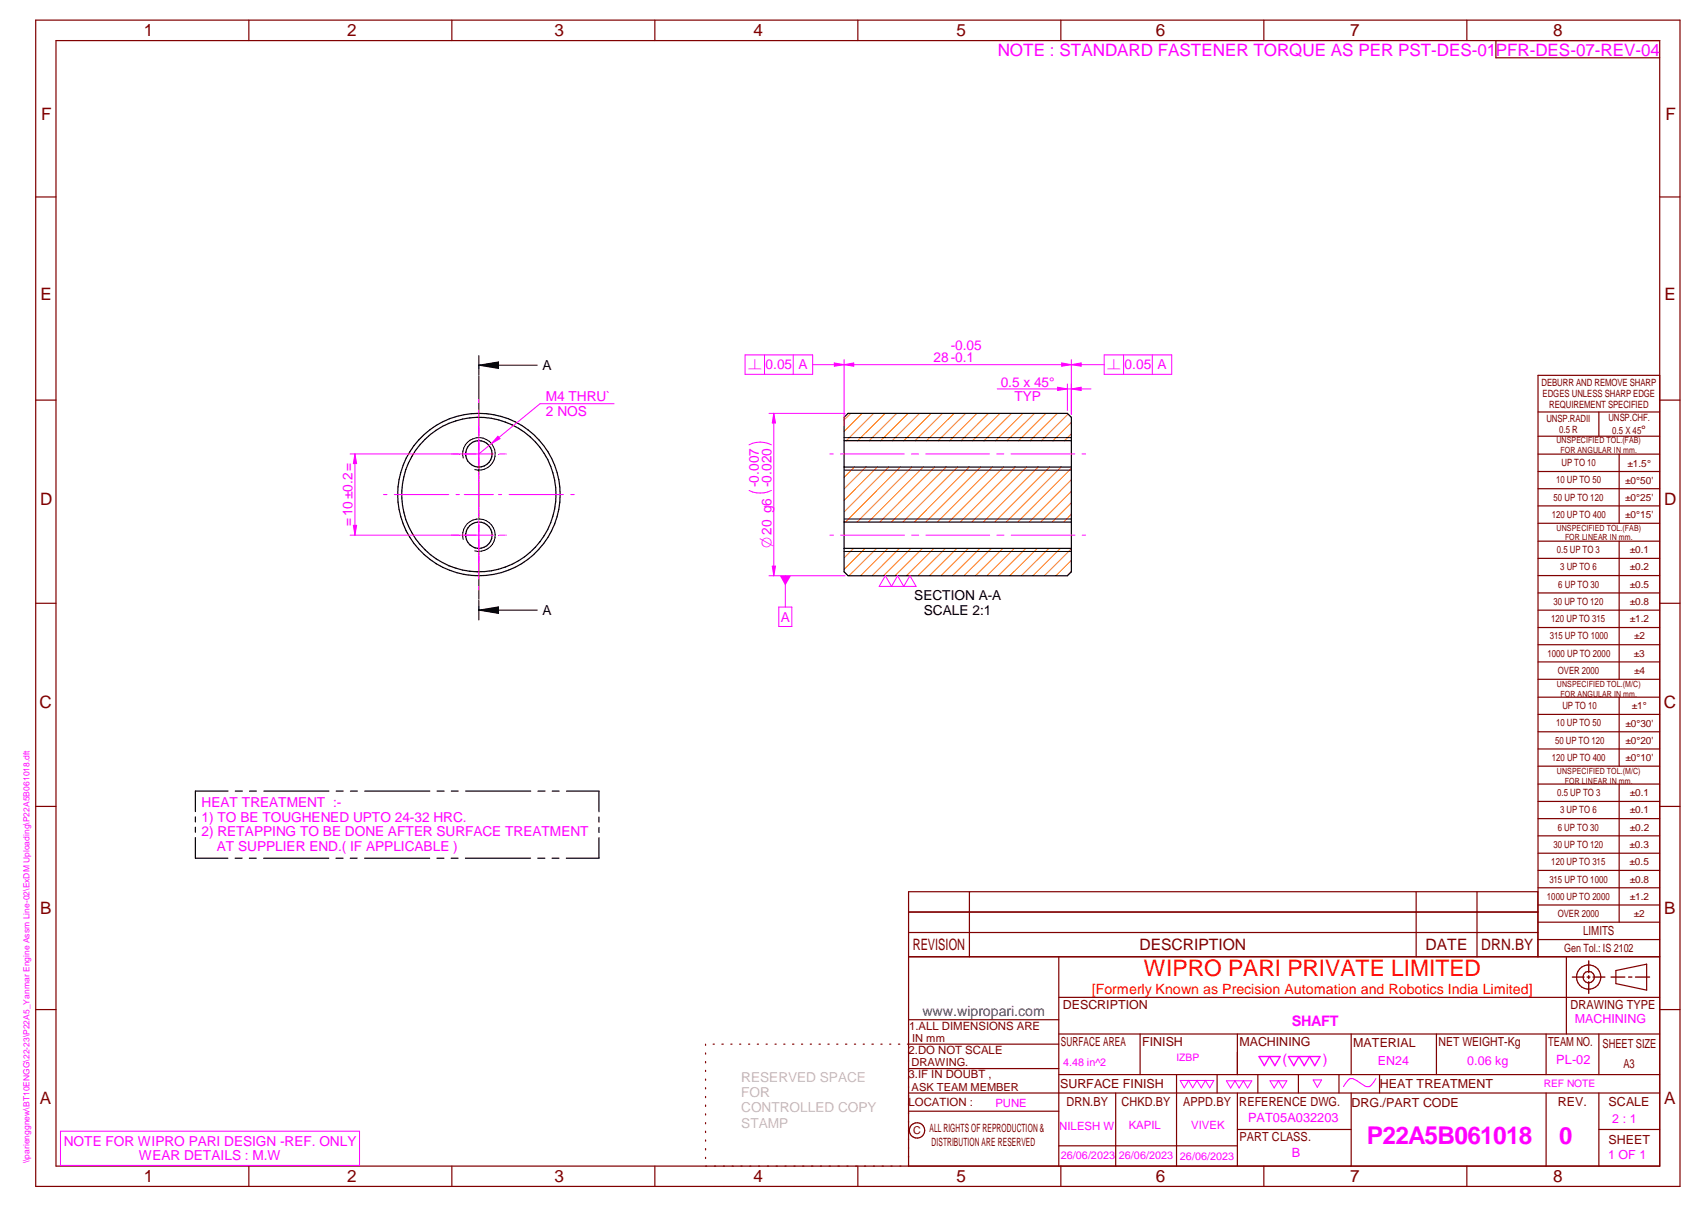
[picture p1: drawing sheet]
<svg xmlns="http://www.w3.org/2000/svg" width="420mm" height="297mm" viewBox="0 0 420 297" stroke-linecap="round" stroke-linejoin="round" font-family="sans-serif">
<g fill="none" stroke="#800000" stroke-width=".3">
<path d="M8.8 5h405v287h-405zM13.8 10h395v277h-395zM61.3 5v5M111.3 5v5M161.3 5v5M211.3 5v5M261.3 5v5M311.3 5v5M361.3 5v5M368.4 10v4.2h40.4M8.8 48.5h5M408.8 48.5h5"/>
<path d="M8.8 98.5h5M408.8 98.5h5M408.8 92.4h-30v143.1M378.8 101.4h30M378.8 107.4h30M378.8 111.8h30M378.8 116h30M393.8 101.4v6M398.8 111.8v17M378.8 120.3h30M378.8 124.5h30M378.8 128.8h30"/>
<path d="M378.8 133.2h30M378.8 137.4h30M398.8 133.2v34M8.8 148.5h5M378.8 141.6h30M378.8 145.9h30M378.8 150.2h30M378.8 154.4h30M378.8 158.7h30M408.8 148.5h5M378.8 162.9h30M378.8 167.2h30"/>
<path d="M378.8 171.6h30M378.8 175.8h30M398.8 171.6v17M8.8 198.5h5M378.8 180.1h30M378.8 184.3h30M378.8 188.6h30M378.8 193h30M378.8 197.2h30M398.8 193v33.9M408.8 198.5h5M238.7 219.5v16"/>
<path d="M348.8 219.5v16M363.8 219.5v16M378.8 201.5h30M378.8 205.7h30M378.8 210h30M378.8 214.2h30M378.8 218.5h30M223.8 235.5h185M223.8 229.5h154.9M223.8 224.5h154.9M260.8 235.5v51.5M378.7 235.5v-16h-154.9v67.5"/>
<path d="M378.8 222.7h30M378.8 226.9h30M378.8 231.2h30M385.8 235.5v19M398 238.8l7.5-1.5v6.4l-7.5-1.6zM8.8 248.5h5M173.8 257v.3M173.8 259.1v.3M175.6 257h.3M177.8 257h.3M180 257h.3M182.1 257h.3"/>
<path d="M184.4 257h.2M186.5 257h.3M188.7 257h.3M190.9 257h.3M193 257h.3M195.2 257h.3M197.4 257h.3M199.5 257h.3M201.7 257h.3M203.9 257h.3M206.1 257h.3M208.2 257h.4"/>
<path d="M210.4 257h.3M212.6 257h.3M214.7 257h.4M216.9 257h.3M219.1 257h.3M221.3 257h.3M223.5 257h37.3M223.8 251h37M260.8 245.4h148M260.8 254.5h148M280.8 254.5v10M304.7 254.5v10"/>
<path d="M332.8 254.5v10M353.8 254.5v10M380.8 254.5v10M393.8 254.5v10M408.8 248.5h5M173.8 261.2v.4M173.8 263.4v.3M173.8 265.6v.3M173.8 267.7v.3M173.8 269.8v.3M173.8 271.9v.4M173.8 274.1v.3"/>
<path d="M173.8 276.3v.3M173.8 278.4v.3M223.8 273.5h37M223.8 269h185M223.8 263h37M260.8 264.5h148M274.8 269v18M289.8 264.5v22.5M299.8 264.5v4.5M304.7 269v18M304.7 278h28.1M309.8 264.5v4.5"/>
<path d="M319.8 264.5v4.5M329.8 264.5v4.5M332.8 269v18M339.8 264.5v4.5M380.8 269v18M393.8 269v18M393.8 278h15M61.3 287v5M111.3 287v5M161.3 287v5M173.8 280.5v.3M173.8 282.7v.3"/>
<path d="M173.8 284.8v.3M211.3 287v5M260.8 282h43.9M261.3 287v5M311.3 287v5M361.3 287v5"/>
<circle cx="391.3" cy="240.5" r="2.99"/>
<circle cx="391.3" cy="240.5" r="1.4"/>
<circle cx="225.9" cy="278.2" r="1.89"/>
</g>
<path d="M391.3 236.5v2.9M387.3 240.5h2.8M390.9 240.5h.7M391.3 240.1v.7M391.3 241.6v2.9M392.3 240.5h3M396.8 240.5h3.4M401.1 240.5h.8M402.8 240.5h3.5" fill="none" stroke="#800000" stroke-width=".34"/>
<path d="M86.2 111.7h31M86.2 131.7h31M87 129.3h.8l-.4 2.4zM14.9 278.4h73.7v8.4h-73.7zM290.6 265.9h8.3l-1 1.8-1-1.8-1 1.8-1.1-1.8-1.1 1.8-1-1.8-1 1.8zM302 266h6.3l-1.1 1.8-1-1.8-1 1.8-1-1.8-1.1 1.8zM312.8 266h4.1l-1 1.8-1-1.8-1.1 1.8zM323.4 265.8h2.1l-1.1 1.8zM338.9 265.4l-.6 .9a1.71 1.71 0 0 1-1.9 1.1l-2.2-1.4a1.61 1.61 0 0 0-2.8 .6l-.5 .8" fill="none" stroke="#f0f" stroke-width=".25"/>
<g fill="none" stroke="#000" stroke-width=".3">
<path d="M207.9 102.7l1-1h54l1 1v38l-1 1h-54l-1-1zM207.9 114.9h56M207.9 108.5h56M207.9 128.5h56M207.9 135h56"/>
<circle cx="117.9" cy="111.7" r="3.2"/>
<circle cx="117.9" cy="131.7" r="3.2"/>
<circle cx="117.9" cy="121.7" r="19"/>
<circle cx="117.9" cy="121.7" r="20"/>
</g>
<g fill="none" stroke="#000" stroke-width=".25">
<path d="M117.9 87.5v4.8M117.9 92.5v14.8M117.9 89.9h14.4M117.9 89.9l4.9-.8v1.6zM114.1 112.7a4 4 0 0 1 3.5-5 4 4 0 0 1 4.3 4.3 4 4 0 0 1-5 3.6M117.9 109.1v1.7M117.9 112.6v14.8M207.9 115.7h56M207.9 107.7h56M114.1 132.8a4 4 0 0 1 3.4-5.1 4 4 0 0 1 4.4 4.3 4 4 0 0 1-5 3.6M117.9 129.2v1.7M117.9 132.7v14.8"/>
<path d="M207.9 135.7h56M207.9 127.7h56M117.9 147.7v4.9M117.9 150.2l4.9-.8v1.6zM117.9 150.2h14.4"/>
</g>
<path d="M117.9 89.9l4.9-.8v1.6zM117.9 150.2l4.9-.8v1.6z" fill="#000"/>
<g fill="none" stroke="#ff8000" stroke-width=".25">
<path d="M209.5 101.7l-1.6 1.6M210.4 114.9l-2.5 2.6M212.3 101.7l-4.4 4.5M213.3 114.9l-5.4 5.4M215.2 101.7l-6.8 6.8M216.1 114.9l-8.2 8.2M218 101.7l-6.8 6.8M218.9 114.9l-11 11.1M220.8 101.7l-6.7 6.8M221.7 114.9l-13.5 13.6M223.7 101.7l-6.8 6.8M224.6 114.9l-13.5 13.6"/>
<path d="M226.5 101.7l-6.8 6.8M227.4 114.9l-13.5 13.6M229.3 101.7l-6.7 6.8M230.2 114.9l-13.5 13.6M232.1 101.7l-6.7 6.8M233 114.9l-13.5 13.6M235 101.7l-6.8 6.8M235.9 114.9l-13.5 13.6M237.8 101.7l-6.8 6.8M238.7 114.9l-13.5 13.6M240.6 101.7l-6.7 6.8M241.5 114.9l-13.5 13.6"/>
<path d="M243.4 101.7l-6.7 6.8M244.4 114.9l-13.6 13.6M246.3 101.7l-6.8 6.8M247.2 114.9l-13.5 13.6M249.1 101.7l-6.8 6.8M250 114.9l-13.5 13.6M252 101.7l-6.8 6.8M252.8 114.9l-13.5 13.6M254.8 101.7l-6.8 6.8M255.7 114.9l-13.5 13.6M257.6 101.7l-6.7 6.8M258.5 114.9l-13.5 13.6"/>
<path d="M260.4 101.7l-6.7 6.8M261.3 114.9l-13.5 13.6M263 101.9l-6.5 6.6M263.9 106.8l-1.7 1.7M263.9 103.9l-4.6 4.6M263.9 115.2l-13.3 13.3M263.9 118.1l-10.4 10.4M210.2 135l-2.3 2.3M213.1 135l-5.2 5.1M215.9 135l-6.8 6.7M218.7 135l-6.7 6.7M221.5 135l-6.7 6.7"/>
<path d="M224.4 135l-6.8 6.7M227.2 135l-6.8 6.7M230 135l-6.7 6.7M232.9 135l-6.8 6.7M235.7 135l-6.8 6.7M238.5 135l-6.7 6.7M241.3 135l-6.7 6.7M244.2 135l-6.8 6.7M247 135l-6.8 6.7M249.8 135l-6.7 6.7M252.6 135l-6.7 6.7M255.5 135l-6.8 6.7"/>
<path d="M258.3 135l-6.8 6.7M261.1 135l-6.7 6.7M263.9 123.7l-4.8 4.8M263.9 135l-6.7 6.7M263.9 137.9l-3.9 3.8M263.9 120.9l-7.6 7.6M263.9 126.5l-2 2M263.9 140.7l-1.1 1"/>
</g>
<path d="M87 129.3h.8l-.4 2.4z" fill="#f0f"/>
<path d="M87.4 111.7l.4 2.4h-.8z" fill="none" stroke="#f0f" stroke-width=".25"/>
<path d="M87.4 111.7l.4 2.4h-.8z" fill="#f0f"/>
<path d="M87.4 111.7v20M184.5 109.5a5.9 5.9 0 0 1 5.5 0M189.4 101.7h18.7M184.5 120.7a6.3 6.3 0 0 0 5.5 0M190.2 139.3h.8l-.4 2.4zM189.4 141.7h18.7" fill="none" stroke="#f0f" stroke-width=".25"/>
<path d="M190.2 139.3h.8l-.4 2.4z" fill="#f0f"/>
<path d="M190.6 101.7l.4 2.4h-.8z" fill="none" stroke="#f0f" stroke-width=".25"/>
<path d="M190.6 101.7l.4 2.4h-.8z" fill="#f0f"/>
<path d="M151.2 99.4h-18.2l-15.1 12.3M122.6 107.4l.5 .5-2.1 1.3zM190.6 101.7v40" fill="none" stroke="#f0f" stroke-width=".25"/>
<path d="M122.6 107.4l.5 .5-2.1 1.3z" fill="#f0f"/>
<path d="M207.9 88.5v16.4M261.5 89.3l2.4 .4-2.4 .4zM263.9 88.5v13.5" fill="none" stroke="#f0f" stroke-width=".25"/>
<path d="M261.5 89.3l2.4 .4-2.4 .4z" fill="#f0f"/>
<path d="M207.9 89.7l2.4-.4v.8z" fill="none" stroke="#f0f" stroke-width=".25"/>
<path d="M207.9 89.7l2.4-.4v.8z" fill="#f0f"/>
<path d="M207.9 89.7h56M114.3 131.7h7.2M117.9 128.1v7.2" fill="none" stroke="#f0f" stroke-width=".25"/>
<path d="M123 131.7h1.4M124.6 131.7h.1" fill="none" stroke="#f0f" stroke-width=".25"/>
<path d="M117.9 125v.1M117.9 125.3v1.4" fill="none" stroke="#f0f" stroke-width=".25"/>
<path d="M111.2 131.7h.1M111.5 131.7h1.4" fill="none" stroke="#f0f" stroke-width=".25"/>
<g fill="none" stroke="#f0f" stroke-width=".25">
<path d="M117.9 98.2v.9M114.3 111.7h7.2M117.9 100.9v14.4M117.9 116.1v.8M117.9 118.1v7.2M94.4 121.7h.9M97.1 121.7h13.4M112.3 121.7h.8M114.3 121.7h7.2M117.9 126.5v.8M117.9 129.1v13.4M122.8 121.7h.8"/>
<path d="M125.4 121.7h13.4M140.6 121.7h.8M117.9 144.3v.9"/>
</g>
<path d="M123 111.7h1.4M124.6 111.7h.1" fill="none" stroke="#f0f" stroke-width=".25"/>
<path d="M117.9 104.9v.2M117.9 105.3v1.3" fill="none" stroke="#f0f" stroke-width=".25"/>
<path d="M111.2 111.7h.1M111.5 111.7h1.4" fill="none" stroke="#f0f" stroke-width=".25"/>
<g fill="none" stroke="#f0f" stroke-width=".25">
<path d="M262.9 94.5v6.5M263.9 94.5v7.5M263.9 95.7l2.4-.4v.8zM117.9 116.8v1.4M117.9 118.4h.1M204.4 111.7h.8M207 111.7h15.7M224.5 111.7h1.7M228 111.7h15.7M245.5 111.7h1.7M249 111.7h15.7M266.5 111.7h.9"/>
<path d="M204.4 131.7h.9M207 131.7h15.7M224.5 131.7h1.8M228 131.7h15.7M245.5 131.7h1.8M249 131.7h15.7M266.5 131.7h.9"/>
</g>
<path d="M263.9 95.7l2.4-.4v.8z" fill="#f0f"/>
<path d="M260.5 95.3l2.4 .4-2.4 .4z" fill="none" stroke="#f0f" stroke-width=".25"/>
<path d="M260.5 95.3l2.4 .4-2.4 .4z" fill="#f0f"/>
<path d="M245.6 95.7h23.1M193.4 141.7v7.7" fill="none" stroke="#f0f" stroke-width=".25"/>
<path d="M192.1 141.7h2.7l-1.4 2.4z" fill="#f0f"/>
<path d="M200.1 89.7h7.8M191.8 149.4h3.2v4.8h-3.2z" fill="none" stroke="#f0f" stroke-width=".25"/>
<path d="M205.5 89.3l2.4 .4-2.4 .4z" fill="#f0f"/>
<path d="M183.5 87.3h16.6v4.8h-16.6zM188.3 87.3v4.8M195.4 87.3v4.8M205.5 89.3l2.4 .4-2.4 .4zM263.9 89.7h8" fill="none" stroke="#f0f" stroke-width=".25"/>
<path d="M263.9 89.7l2.4-.4v.8z" fill="#f0f"/>
<path d="M263.9 89.7l2.4-.4v.8zM271.9 87.3h16.7v4.8h-16.7zM276.7 87.3v4.8M283.8 87.3v4.8M218 141.7l1.6 2.6 1.5-2.6 1.5 2.6 1.5-2.6 1.5 2.6h-9.1z" fill="none" stroke="#f0f" stroke-width=".25"/>
<path d="M310.1 260h5.2l-1.3 2.3-1.3-2.3-1.3 2.3zM317.3 260h7.8l-1.3 2.3-1.3-2.3-1.3 2.3-1.3-2.3-1.3 2.3z" fill="none" stroke="#f0f" stroke-width=".34"/>
<g fill="none" stroke="#000" stroke-width=".3">
<path d="M56.2 194.7h-8.1v5M57.9 194.7h1.8M61.5 194.7h1.7M65 194.7h16M82.8 194.7h1.7M86.3 194.7h1.7M89.8 194.7h16.1M107.6 194.7h1.8M111.2 194.7h1.6M114.7 194.7h16M132.5 194.7h1.7M136 194.7h1.7"/>
<path d="M139.5 194.7h8v5.1M48.1 201v1.3M48.1 203.6v1.2M48.1 206.1v5.1h8M57.9 211.2h1.7M61.4 211.2h1.7M64.9 211.2h16.1M82.8 211.2h1.7M86.3 211.2h1.7M89.8 211.2h16M107.6 211.2h1.7M111.1 211.2h1.7"/>
<path d="M114.6 211.2h16.1M132.4 211.2h1.8M136 211.2h1.7M147.5 206.2v5h-8M147.5 201.1v1.2M147.5 203.6v1.3"/>
</g>
<text font-size="6" fill="#f0f" x="336.7" y="281.6">P22A5B061018</text>
<text font-size="5.9" fill="#f0f" x="384" y="281.6">0</text>
<text font-size="5.6" fill="#f00" x="281.7" y="240.2">WIPRO PARI PRIVATE LIMITED</text>
<g font-size="4.2" fill="#800000">
<text x="35.4" y="9">1</text>
<text x="85.5" y="8.9">2</text>
<text x="136.6" y="9">3</text>
<text x="185.6" y="9">4</text>
<text x="235.6" y="9">5</text>
<text x="284.6" y="8.8">6</text>
<text x="332.6" y="9">7</text>
<text x="382.6" y="9">8</text>
<text x="10.1" y="29.6">F</text>
<text x="410.2" y="29.6">F</text>
<text x="9.9" y="73.9">E</text>
<text x="409.9" y="73.9">E</text>
<text x="9.9" y="124.2">D</text>
<text x="409.9" y="124.2">D</text>
<text x="9.7" y="174.3">C</text>
<text x="409.7" y="174.3">C</text>
<text x="9.9" y="225">B</text>
<text x="409.8" y="225">B</text>
<text x="9.8" y="271.7">A</text>
<text x="409.8" y="271.7">A</text>
<text x="35.4" y="291">1</text>
<text x="85.5" y="290.9">2</text>
<text x="136.6" y="291">3</text>
<text x="185.6" y="291">4</text>
<text x="235.6" y="291">5</text>
<text x="284.6" y="290.8">6</text>
<text x="332.6" y="291">7</text>
<text x="382.6" y="291">8</text>
</g>
<g font-size="4.2" fill="#f0f">
<text x="245.7" y="13.8">NOTE : STANDARD FASTENER TORQUE AS PER PST-DES-01</text>
<text x="368.4" y="13.7">PFR-DES-07-REV-04</text>
</g>
<g font-size="3.9" fill="#800000">
<text x="224.8" y="233.8">REVISION</text>
<text x="280.7" y="233.8">DESCRIPTION</text>
<text x="351.1" y="233.8">DATE</text>
<text x="364.8" y="233.8">DRN.BY</text>
</g>
<g font-size="3.7" fill="#f0f">
<text x="184.3" y="90.9">n</text>
<text x="272.7" y="90.9">n</text>
<text x="190" y="134.8" transform="rotate(-90 190 134.8)">O20 g6</text>
</g>
<text font-size="3.6" fill="#f0f" x="318.2" y="252.6">SHAFT</text>
<text font-size="3.5" fill="#f00" x="268.9" y="244.7">[Formerly Known as Precision Automation and Robotics India Limited]</text>
<text font-size="3.5" fill="#00f" x="227.2" y="250">www.wipropari.com</text>
<g font-size="3.5" fill="#f0f">
<text x="315.8" y="261.9">(</text>
<text x="325.8" y="261.9">)</text>
</g>
<g font-size="3.4" fill="#f0f">
<text x="229.9" y="89.1">28-0.1</text>
<text x="234.1" y="86">-0.05</text>
<text x="188.5" y="90.9">0.05 A</text>
<text x="246.5" y="95.1">0.5 x 45°</text>
<text x="277" y="90.9">0.05 A</text>
<text x="134.4" y="98.8">M4 THRU`</text>
<text x="249.8" y="98.7">TYP</text>
<text x="134.4" y="102.4">2 NOS</text>
<text x="186.8" y="119.8" transform="rotate(-90 186.8 119.8)">-0.007</text>
<text x="190" y="119.8" transform="rotate(-90 190 119.8)">-0.020</text>
<text x="86.8" y="129.5" transform="rotate(-90 86.8 129.5)">=10±0.2=</text>
<text x="192.3" y="153">A</text>
<text x="49.6" y="198.6">HEAT TREATMENT :-</text>
<text x="49.6" y="202.2">1) TO BE TOUGHENED UPTO 24-32 HRC.</text>
<text x="49.6" y="205.8">2) RETAPPING TO BE DONE AFTER SURFACE TREATMENT</text>
<text x="53.4" y="209.4">AT SUPPLIER END.( IF APPLICABLE )</text>
<text x="15.7" y="282">NOTE FOR WIPRO PARI DESIGN -REF. ONLY</text>
<text x="34.2" y="285.6">WEAR DETAILS : M.W</text>
</g>
<g font-size="3.4">
<text x="133.6" y="91.1">A</text>
<text x="225.2" y="147.7">SECTION A-A</text>
<text x="133.6" y="151.3">A</text>
<text x="227.5" y="151.3">SCALE 2:1</text>
</g>
<g font-size="3.4" fill="#c0c0c0">
<text x="182.6" y="266.2">RESERVED SPACE</text>
<text x="182.6" y="270">FOR</text>
<text x="182.6" y="273.7">CONTROLLED COPY</text>
<text x="182.6" y="277.5">STAMP</text>
</g>
<g font-size="3.1" fill="#800000">
<text x="389.9" y="230.2">LIMITS</text>
<text x="261.7" y="248.3">DESCRIPTION</text>
<text x="386.8" y="248.4">DRAWING TYPE</text>
<text x="261.3" y="257.5">SURFACE AREA</text>
<text x="281.3" y="257.5">FINISH</text>
<text x="305.3" y="257.5">MACHINING</text>
<text x="333.3" y="257.6">MATERIAL</text>
<text x="354.3" y="257.4">NET WEIGHT-Kg</text>
<text x="381.3" y="257.4">TEAM NO.</text>
<text x="394.7" y="257.9">SHEET SIZE</text>
<text x="399.8" y="262.8">A3</text>
<text x="261.1" y="267.7">SURFACE FINISH</text>
<text x="339.8" y="267.8">HEAT TREATMENT</text>
<text x="262.6" y="272.2">DRN.BY</text>
<text x="276.2" y="272.1">CHKD.BY</text>
<text x="291.4" y="272.2">APPD.BY</text>
<text x="305.2" y="272.1">REFERENCE DWG.</text>
<text x="332.9" y="272.4">DRG./PART CODE</text>
<text x="383.7" y="272.2">REV.</text>
<text x="396.2" y="272.3">SCALE</text>
<text x="305.3" y="280.8">PART CLASS.</text>
<text x="396.1" y="281.4">SHEET</text>
</g>
<g font-size="3.1" fill="#f0f">
<text x="387.9" y="251.8">MACHINING</text>
<text x="339.3" y="262.1">EN24</text>
<text x="361.3" y="262.1">0.06 kg</text>
<text x="383.3" y="262">PL-02</text>
<text x="307.4" y="276.2">PAT05A032203</text>
<text x="397.1" y="276.4">2 : 1</text>
<text x="318.1" y="284.7">B</text>
<text x="396.1" y="285.3">1 OF 1</text>
</g>
<text font-size="3" fill="#800000" x="404.2" y="106.8">°</text>
<g font-size="2.8" fill="#800000">
<text x="385.2" y="234.4">Gen Tol.: IS 2102</text>
<text x="223.9" y="253.4">1.ALL DIMENSIONS ARE</text>
<text x="223.8" y="259.3">2.DO NOT SCALE</text>
<text x="223.8" y="265.4">3.IF IN DOUBT ,</text>
<text x="223.8" y="272.2">LOCATION :</text>
<text x="228.9" y="278.7">ALL RIGHTS OF REPRODUCTION &amp;</text>
<text x="229.4" y="282.1">DISTRIBUTION ARE RESERVED</text>
</g>
<g font-size="2.8" fill="#f0f">
<text x="245.1" y="272.4">PUNE</text>
<text x="260.9" y="278">NILESH W</text>
<text x="278" y="277.7">KAPIL</text>
<text x="293.4" y="277.9">VIVEK</text>
</g>
<g font-size="2.7" fill="#800000">
<text x="224.7" y="256.4">IN mm</text>
<text x="224.5" y="262.4">DRAWING.</text>
<text x="224.5" y="268.4">ASK TEAM MEMBER</text>
<text x="224.9" y="279.2">C</text>
</g>
<g font-size="2.7" fill="#f0f">
<text x="261.8" y="262.3">4.48 in^2</text>
<text x="261.3" y="285.2">26/06/2023</text>
<text x="275.6" y="285.2">26/06/2023</text>
<text x="290.6" y="285.4">26/06/2023</text>
</g>
<g font-size="2.5" fill="#800000">
<text x="379.6" y="95">DEBURR AND REMOVE SHARP</text>
<text x="379.9" y="97.7">EDGES UNLESS SHARP EDGE</text>
<text x="381.5" y="100.5">REQUIREMENT SPECIFIED</text>
<text x="380.9" y="103.8">UNSP.RADII</text>
<text x="384" y="106.6">0.5 R</text>
<text x="396.1" y="103.6">UNSP.CHF.</text>
<text x="397.1" y="106.8">0.5 X 45</text>
<text x="383.2" y="119">10 UP TO 50</text>
<text x="384.6" y="114.7">UP TO 10</text>
<text x="400.3" y="119">±0°50'</text>
<text x="400.8" y="114.8">±1.5°</text>
<text x="382.6" y="123.2">50 UP TO 120</text>
<text x="400.3" y="123.2">±0°25'</text>
<text x="382.2" y="127.4">120 UP TO 400</text>
<text x="400.3" y="127.4">±0°15'</text>
<text x="383.4" y="136.1">0.5 UP TO 3</text>
<text x="401.4" y="136.1">±0.1</text>
<text x="384.2" y="140.4">3 UP TO 6</text>
<text x="401.4" y="140.3">±0.2</text>
<text x="382.6" y="148.8">30 UP TO 120</text>
<text x="383.8" y="144.6">6 UP TO 30</text>
<text x="401.4" y="148.9">±0.8</text>
<text x="401.4" y="144.7">±0.5</text>
<text x="382" y="153.1">120 UP TO 315</text>
<text x="401.4" y="153.1">±1.2</text>
<text x="381.2" y="161.6">1000 UP TO 2000</text>
<text x="381.7" y="157.4">315 UP TO 1000</text>
<text x="402.4" y="161.6">±3</text>
<text x="402.5" y="157.4">±2</text>
<text x="383.7" y="165.9">OVER 2000</text>
<text x="402.5" y="165.9">±4</text>
<text x="383.2" y="178.8">10 UP TO 50</text>
<text x="384.8" y="174.5">UP TO 10</text>
<text x="400.3" y="178.8">±0°30'</text>
<text x="401.9" y="174.6">±1°</text>
<text x="383" y="183">50 UP TO 120</text>
<text x="400.3" y="183.1">±0°20'</text>
<text x="382.2" y="187.3">120 UP TO 400</text>
<text x="400.3" y="187.3">±0°10'</text>
<text x="383.5" y="195.9">0.5 UP TO 3</text>
<text x="401.4" y="196">±0.1</text>
<text x="384.2" y="200.1">3 UP TO 6</text>
<text x="401.4" y="200.2">±0.1</text>
<text x="382.6" y="208.7">30 UP TO 120</text>
<text x="383.7" y="204.4">6 UP TO 30</text>
<text x="401.4" y="208.7">±0.3</text>
<text x="401.4" y="204.4">±0.2</text>
<text x="382" y="213">120 UP TO 315</text>
<text x="401.4" y="212.9">±0.5</text>
<text x="381" y="221.4">1000 UP TO 2000</text>
<text x="381.6" y="217.2">315 UP TO 1000</text>
<text x="401.4" y="221.4">±1.2</text>
<text x="401.4" y="217.2">±0.8</text>
<text x="383.7" y="225.7">OVER 2000</text>
<text x="402.4" y="225.7">±2</text>
</g>
<g font-size="2.5" fill="#f0f">
<text x="289.7" y="261.2">IZBP</text>
<text x="380.2" y="267.5">REF NOTE</text>
</g>
<g font-size="2.1" fill="#800000">
<text x="383.3" y="109.1">UNSPECIFIED TOL.(FAB)</text>
<text x="384.3" y="111.4">FOR ANGULAR IN mm.</text>
<text x="383.4" y="130.6">UNSPECIFIED TOL.(FAB)</text>
<text x="385.4" y="133">FOR LINEAR IN mm.</text>
<text x="383.4" y="169">UNSPECIFIED TOL.(M/C)</text>
<text x="384.3" y="171.4">FOR ANGULAR IN mm.</text>
<text x="383.4" y="190.5">UNSPECIFIED TOL.(M/C)</text>
<text x="385.4" y="192.8">FOR LINEAR IN mm.</text>
</g>
<text font-size="2.1" fill="#f0f" x="7.2" y="286.3" transform="rotate(-90 7.2 286.3)">\\parienggnew\BT10ENGG\22-23\P22A5_Yanmar Engine Assm Line-02\ExDM Uploading\P22A5B061018.dft</text>
</svg>
